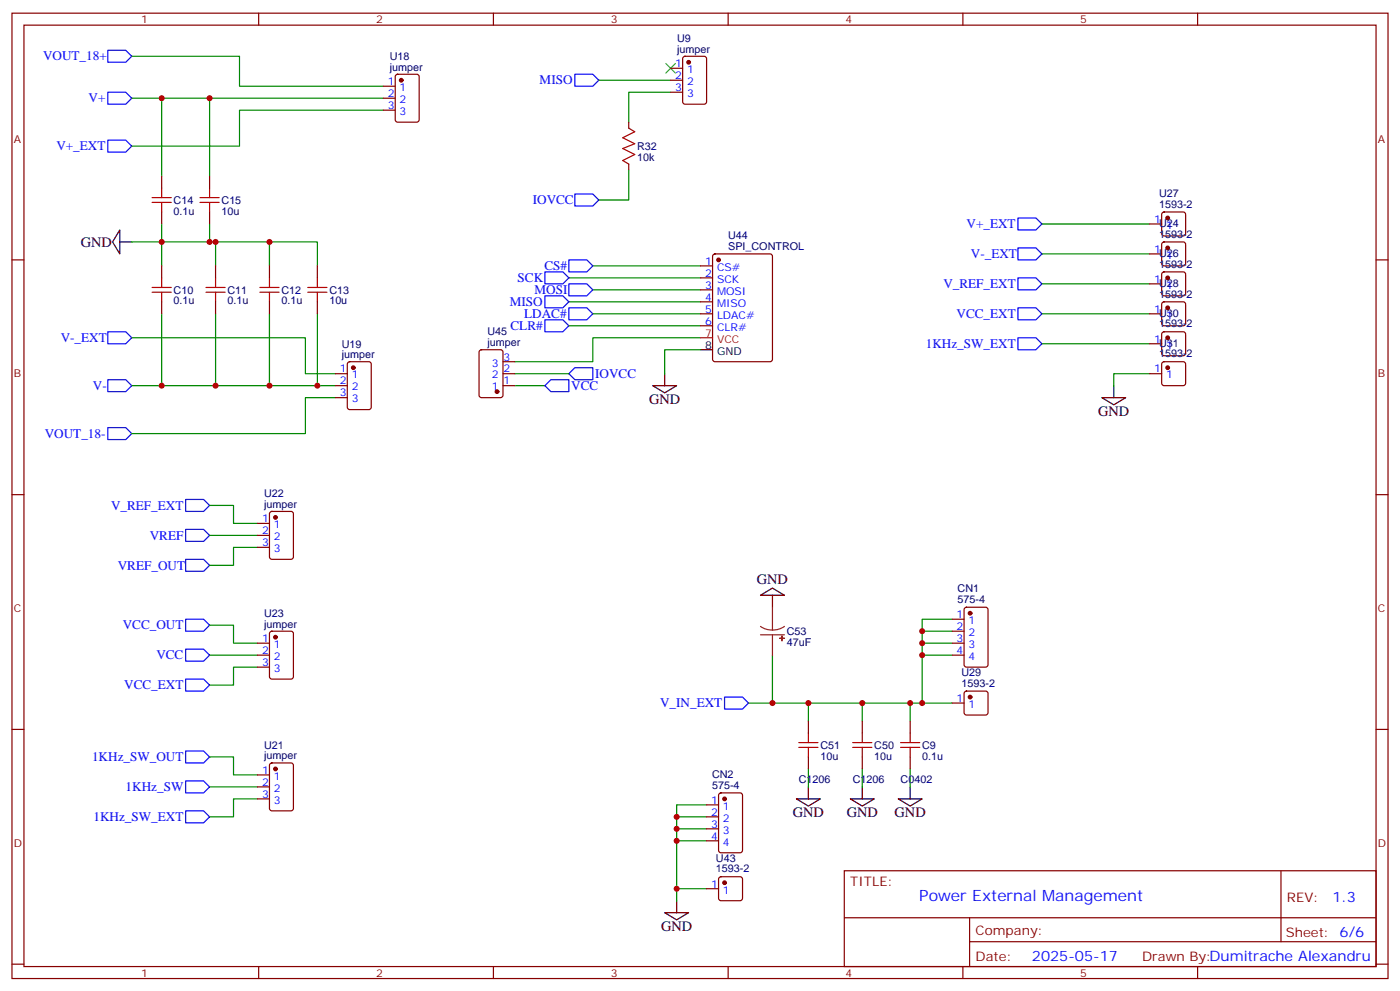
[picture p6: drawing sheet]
<svg xmlns="http://www.w3.org/2000/svg" width="412mm" height="292mm" viewBox="0 0 412 292" stroke-linecap="round" stroke-linejoin="round" font-family="sans-serif">
<g fill="none" stroke="#870000" stroke-width=".35">
<path d="M3.5 3.9h405.4v284.3h-405.4zM7.1 7.4h398.2v277.3h-398.2zM76.2 3.9v3.5M145.3 3.9v3.5M201.3 16.8l.5-.2h5.6l.7 .4v13l-.4 .6-5.9 .1-.7-.5v-12.9zM214.5 3.9v3.5M283.6 3.9v3.5M352.8 3.9v3.5M112.9 25.4h3.5M112.9 28.9h3.5M112.9 32.5h3.5M116.7 22.1l.4-.2h5.7l.6 .4 .1 13-.5 .6-5.9 .1-.6-.5-.1-12.9z"/>
<path d="M185.2 36v1.7M197.6 20.1h3.5M197.6 23.6h3.5M197.6 27.2h3.5M47.6 51.9v3.5M61.7 51.9v3.5M185.2 48.3v1.8M3.5 76.6h3.6M47.6 62.4v3.6M47.6 78.3v3.5M61.7 62.4v3.6M63.5 78.3v3.5"/>
<path d="M79.4 78.3v3.5M93.5 78.3v3.5M206.4 78.3h3.5M210.1 75l.5-.2h16.2l.7 .4v30.6l-.4 .7h-16.5l-.6-.4-.1-30.6zM338.7 66h3.5M338.7 74.8h3.5M342.4 62.6l.5-.2h5.6l.5 .2 .2 .5v5.7l-.2 .5-.5 .2h-5.6l-.5-.2-.2-.5v-5.7zM342.4 71.5l.5-.2h5.6l.5 .2 .2 .5v5.6l-.2 .5-.5 .2h-5.6l-.5-.2-.2-.5v-5.6zM405.3 76.6h3.6M47.6 88.9v3.5M63.5 88.9v3.5M79.4 88.9v3.5"/>
<path d="M93.5 88.9v3.5M206.4 92.4h3.5M206.4 81.8h3.5M206.4 85.4h3.5M206.4 88.9h3.5M206.4 96h3.5M338.7 83.6h3.5M338.7 92.4h3.5M342.4 80.3l.5-.2h5.6l.5 .2 .2 .5v5.6l-.2 .5-.5 .2h-5.6l-.5-.2-.2-.5v-5.6zM342.4 89.1l.5-.2h5.6l.5 .2 .2 .5v5.7l-.2 .4-.5 .3h-5.6l-.5-.3-.2-.4v-5.7zM342.4 97.9l.5-.2h5.6l.5 .2 .2 .5v5.7l-.2 .5-.5 .2h-5.6l-.5-.3-.2-.4v-5.7zM98.8 110.1h3.5"/>
<path d="M98.8 113.6h3.5M98.8 117.1h3.5M102.5 106.7l.5-.2h5.7l.6 .5 .1 12.9-.5 .7-5.9 .1-.6-.5-.1-13zM141.3 103.2l.5-.2h5.7l.6 .4 .1 13-.5 .7h-5.9l-.6-.4-.1-13zM148.2 110.1h3.5M148.2 113.6h3.5M148.2 106.5h3.5M338.7 110.1h3.5M338.7 101.2h3.5M342.4 106.7l.5-.2h5.6l.5 .2 .2 .5v5.7l-.2 .5-.5 .2h-5.6l-.5-.2-.2-.5v-5.7zM3.5 145.7h3.6M75.8 154.2h3.6"/>
<path d="M75.8 157.7h3.6M79.6 150.8l.5-.2h5.6l.7 .5v12.9l-.4 .7h-5.9l-.7-.4v-13zM405.3 145.7h3.6M75.8 161.2h3.6M284.2 179.1l.5-.2h5.6l.7 .4v16.5l-.4 .6-5.9 .1-.7-.5v-16.4zM75.8 189.4h3.6M75.8 193h3.6M75.8 196.5h3.6M79.6 186.1l.5-.2h5.6l.7 .4v13l-.4 .7h-5.9l-.7-.4v-13zM280.5 189.4h3.5M280.5 193h3.5M280.5 182.4h3.5"/>
<path d="M280.5 185.9h3.5M3.5 214.8h3.6M238.1 212.4v3.5M254 212.4v3.5M268.1 212.4v3.5M280.5 207.1h3.5M284.2 203.8l.5-.2h5.6l.5 .2 .2 .5v5.6l-.2 .5-.5 .2h-5.6l-.5-.2-.2-.5v-5.6zM405.3 214.8h3.6M75.8 228.2h3.6M75.8 231.8h3.6M75.8 235.3h3.6M79.6 224.9l.5-.2h5.6l.7 .5v12.9l-.4 .7h-5.9l-.7-.4v-13z"/>
<path d="M208.1 237.1h3.6M211.9 233.7l.5-.2h5.6l.7 .5v16.5l-.4 .6-5.9 .1-.7-.5v-16.5zM238.1 223v3.5M254 223v3.5M268.1 223v3.5M208.1 240.6h3.6M208.1 244.1h3.6M208.1 247.7h3.6M211.9 258.4l.5-.2h5.6l.5 .2 .2 .5v5.7l-.2 .5-.5 .2h-5.6l-.5-.2-.2-.5v-5.7zM248.7 256.5h156.6v28.2h-156.6zM377.3 256.5v20.9M208.1 261.8h3.6"/>
<path d="M248.7 270.3h156.5M285.6 277.4h119.6M285.6 270.3v14.1M3.5 284h3.6M76.2 284.7v3.5M145.3 284.7v3.5M214.5 284.7v3.5M283.6 284.7v3.5M352.8 284.7v3.5M405.3 284h3.6"/>
</g>
<g fill="none" stroke="#00f" stroke-width=".35">
<path d="M31.7 14.8h5.3l1.8 1.8-1.8 1.7h-5.3zM31.7 27.2h5.3l1.8 1.7-1.8 1.8h-5.3zM169.3 21.9h5.3l1.8 1.7-1.8 1.8h-5.3zM31.7 41.3h5.3l1.8 1.7-1.8 1.8h-5.3zM169.3 57.2h5.3l1.8 1.7-1.8 1.8h-5.3zM167.6 76.6h5.3l1.7 1.7-1.7 1.8h-5.3zM299.9 64.2h5.3l1.7 1.8-1.7 1.7h-5.3zM299.9 73h5.3l1.7 1.8-1.7 1.8h-5.3zM31.7 97.7h5.3l1.8 1.8-1.8 1.7h-5.3zM160.5 87.1h5.3l1.8 1.8-1.8 1.8h-5.3zM160.5 80.1h5.3l1.8 1.7-1.8 1.8h-5.3zM160.5 94.2h5.3l1.8 1.8-1.8 1.7h-5.3z"/>
<path d="M167.6 83.6h5.3l1.7 1.8-1.7 1.7h-5.3zM167.6 90.7h5.3l1.7 1.7-1.7 1.8h-5.3zM299.9 81.8h5.3l1.7 1.8-1.7 1.8h-5.3zM299.9 90.7h5.3l1.7 1.7-1.7 1.8h-5.3zM299.9 99.5h5.3l1.7 1.7-1.7 1.8h-5.3zM31.7 111.8h5.3l1.8 1.8-1.8 1.8h-5.3zM160.5 113.6l1.8-1.8h5.3v3.6h-5.3zM167.6 110.1l1.7-1.8h5.3v3.5h-5.3zM31.7 125.9h5.3l1.8 1.8-1.8 1.8h-5.3zM54.7 147.1h5.3l1.7 1.8-1.7 1.7h-5.3zM54.7 155.9h5.3l1.7 1.8-1.7 1.8h-5.3zM54.7 164.7h5.3l1.7 1.8-1.7 1.8h-5.3z"/>
<path d="M54.7 182.4h5.3l1.7 1.8-1.7 1.7h-5.3zM54.7 191.2h5.3l1.7 1.8-1.7 1.7h-5.3zM54.7 200h5.3l1.7 1.8-1.7 1.8h-5.3zM213.4 205.3h5.3l1.8 1.8-1.8 1.7h-5.3zM54.7 230h5.3l1.7 1.8-1.7 1.7h-5.3zM54.7 221.2h5.3l1.7 1.8-1.7 1.7h-5.3zM54.7 238.8h5.3l1.7 1.8-1.7 1.8h-5.3z"/>
</g>
<g fill="none" stroke="#000" stroke-width=".35">
<path d="M35.3 67.7v7.1l-2.1-3.5zM35.3 71.3h3.5M192.3 113.6h7l-3.5 2.1zM195.8 110.1v3.5M206.4 103h3.5M324.6 117.1h7l-3.5 2.1zM328.1 113.6v3.5M224 175.3l3.5-2.1 3.6 2.1zM227.5 175.3v3.6M234.6 235.3h7.1l-3.6 2.1zM238.1 231.8v3.5M250.5 235.3h7l-3.5 2.1z"/>
<path d="M254 231.8v3.5M264.6 235.3h7l-3.5 2.1zM268.1 231.8v3.5M195.8 268.8h7l-3.5 2.1zM199.3 265.3v3.5"/>
</g>
<g fill="none" stroke="#008700" stroke-width=".35">
<path d="M38.8 16.6h31.8v8.8h42.3M38.8 28.9h74.1M47.6 28.9v23M61.7 28.9v23M112.9 32.5h-42.3v10.5h-31.8M176.4 23.6h21.2M197.6 27.2h-12.4v8.8M185.2 50.1v8.8h-8.8M47.6 66v5.3h-8.8M61.7 66v5.3h-14.1v7M61.7 71.3h1.8v7M63.5 71.3h15.9v7"/>
<path d="M79.4 71.3h14.1v7M174.6 78.3h31.8M306.9 66h31.8M306.9 74.8h31.8M38.8 99.5h51.2v10.6h8.8M47.6 92.4v21.2M63.5 92.4v21.2M79.4 92.4v21.2M93.5 92.4v21.2M167.6 88.9h38.8M167.6 81.8h38.8M167.6 96h38.8"/>
<path d="M174.6 92.4h31.8M174.6 85.4h31.8M206.4 99.5h-31.8v7h-22.9M306.9 83.6h31.8M306.9 92.4h31.8M38.8 113.6h60M98.8 117.1h-8.8v10.6h-51.2M151.7 113.6h8.8M151.7 110.1h15.9M206.4 103h-10.6v7.1M306.9 101.2h31.8M338.7 110.1h-10.6v3.5"/>
<path d="M61.7 148.9h7.1v5.3h7M61.7 157.7h14.1M75.8 161.2h-7v5.3h-7.1M61.7 184.2h7.1v5.2h7M61.7 193h14.1M75.8 196.5h-7v5.3h-7.1M227.5 193v14.1M271.6 193h8.9M271.6 185.9h8.9M271.6 189.4h8.9M280.5 182.4h-8.9v24.7M220.5 207.1h60"/>
<path d="M238.1 207.1v5.3M254 207.1v5.3M268.1 207.1v5.3M61.7 223h7.1v5.2h7M61.7 231.8h14.1M75.8 235.3h-7v5.3h-7.1M208.1 237.1h-8.8v3.5M238.1 226.5v5.3M254 226.5v5.3M268.1 226.5v5.3M208.1 247.7h-8.8v14.1M208.1 244.1h-8.8v3.6"/>
<path d="M208.1 240.6h-8.8v3.5M208.1 261.8h-8.8v3.5"/>
</g>
<path d="M196.1 18.7l2.9 2.8M199 18.7l-2.9 2.8" fill="none" stroke="#3c3" stroke-width=".35"/>
<g fill="none" stroke="#a10000" stroke-width=".35">
<path d="M185.2 37.7l1.8 1.1-3.6 1.8 3.6 1.7-3.6 1.4 3.6 1.8-3.6 1.8 1.8 1M44.8 59.6h5.6M44.8 58.2h5.6M47.6 55.4v2.8M47.6 59.6v2.8M58.9 59.6h5.7M58.9 58.2h5.7M61.7 55.4v2.8M61.7 59.6v2.8M44.8 84.7h5.6M44.8 86.1h5.6M47.6 81.8v2.9"/>
<path d="M47.6 86.1v2.8M60.7 84.7h5.6M60.7 86.1h5.6M63.5 81.8v2.9M63.5 86.1v2.8M76.6 84.7h5.6M76.6 86.1h5.6M79.4 81.8v2.9M79.4 86.1v2.8M90.7 84.7h5.6M90.7 86.1h5.6M93.5 81.8v2.9"/>
<path d="M93.5 86.1v2.8M235.3 218.7h5.6M238.1 215.9v2.8M251.2 218.7h5.6M254 215.9v2.8M265.3 218.7h5.6M268.1 215.9v2.8M235.3 220.1h5.6M238.1 220.1v2.9M251.2 220.1h5.6M254 220.1v2.9M265.3 220.1h5.6"/>
<path d="M268.1 220.1v2.9"/>
</g>
<g fill="#870000" stroke="#870000" stroke-width=".35">
<circle cx="118.2" cy="23.6" r=".53"/>
<circle cx="104.1" cy="108.3" r=".53"/>
<circle cx="81.1" cy="152.4" r=".53"/>
<circle cx="81.1" cy="187.7" r=".53"/>
<circle cx="81.1" cy="226.5" r=".53"/>
<circle cx="344" cy="64.2" r=".53"/>
<circle cx="344" cy="73" r=".53"/>
<circle cx="344" cy="81.8" r=".53"/>
<circle cx="344" cy="90.7" r=".53"/>
<circle cx="285.7" cy="205.3" r=".53"/>
<circle cx="344" cy="99.5" r=".53"/>
<circle cx="344" cy="108.3" r=".53"/>
<circle cx="213.4" cy="260" r=".53"/>
<circle cx="285.7" cy="180.6" r=".53"/>
<circle cx="211.7" cy="76.6" r=".53"/>
<circle cx="146.4" cy="115.4" r=".53"/>
<circle cx="213.4" cy="235.3" r=".53"/>
<circle cx="202.8" cy="18.3" r=".53"/>
</g>
<path d="M206.4 99.5h3.5" fill="none" stroke="#f00" stroke-width=".35"/>
<path d="M227.5 178.9v6.7M224 184.5l1.7 .8 1.8 .3M224 187h7.1M227.5 187v6M231.1 184.5l-1.7 .8-1.9 .3" fill="none" stroke="#8c2424" stroke-width=".35"/>
<g fill="#8c2424" stroke="#8c2424" stroke-width=".35">
<path d="M229.7 188h1.4z"/>
<path d="M230.3 187.3l.1 1.4z"/>
</g>
<g fill="#c00">
<circle cx="61.7" cy="28.9" r=".88"/>
<circle cx="47.6" cy="28.9" r=".88"/>
<circle cx="47.6" cy="71.3" r=".88"/>
<circle cx="61.7" cy="71.3" r=".88"/>
<circle cx="63.5" cy="71.3" r=".88"/>
<circle cx="79.4" cy="71.3" r=".88"/>
<circle cx="47.6" cy="113.6" r=".88"/>
<circle cx="63.5" cy="113.6" r=".88"/>
<circle cx="79.4" cy="113.6" r=".88"/>
<circle cx="93.5" cy="113.6" r=".88"/>
<circle cx="238.1" cy="207.1" r=".88"/>
<circle cx="254" cy="207.1" r=".88"/>
<circle cx="268.1" cy="207.1" r=".88"/>
<circle cx="271.6" cy="207.1" r=".88"/>
<circle cx="271.6" cy="185.9" r=".88"/>
<circle cx="271.6" cy="189.4" r=".88"/>
<circle cx="271.6" cy="193" r=".88"/>
<circle cx="199.3" cy="261.8" r=".88"/>
<circle cx="199.3" cy="247.6" r=".88"/>
<circle cx="199.3" cy="244.1" r=".88"/>
<circle cx="199.3" cy="240.6" r=".88"/>
<circle cx="227.5" cy="207.1" r=".88"/>
</g>
<text font-size="4.6" fill="#00f" x="270.8" y="265.5">Power External Management</text>
<g font-size="4.2">
<text x="23.8" y="72.7">GND</text>
<text x="191.2" y="118.9">GND</text>
<text x="323.5" y="122.4">GND</text>
<text x="223" y="172.1">GND</text>
<text x="233.5" y="240.6">GND</text>
<text x="249.4" y="240.6">GND</text>
<text x="263.5" y="240.6">GND</text>
<text x="194.7" y="274.1">GND</text>
</g>
<g font-size="4.2" fill="#00f">
<text x="392.5" y="265.7">1.3</text>
<text x="304" y="283.1">2025-05-17</text>
</g>
<g font-size="3.9" fill="#00f">
<text x="12.7" y="17.8">VOUT_18+</text>
<text x="159" y="24.9">MISO</text>
<text x="26.1" y="30.1">V+</text>
<text x="16.6" y="44.3">V+_EXT</text>
<text x="156.9" y="60.2">IOVCC</text>
<text x="284.7" y="67.2">V+_EXT</text>
<text x="286" y="76.1">V-_EXT</text>
<text x="152.5" y="83.1">SCK</text>
<text x="160.4" y="79.6">CS#</text>
<text x="157.5" y="86.6">MOSI</text>
<text x="277.9" y="84.9">V_REF_EXT</text>
<text x="150.1" y="90.2">MISO</text>
<text x="154.4" y="93.7">LDAC#</text>
<text x="281.8" y="93.7">VCC_EXT</text>
<text x="17.9" y="100.8">V-_EXT</text>
<text x="150.4" y="97.2">CLR#</text>
<text x="272.7" y="102.5">1KHz_SW_EXT</text>
<text x="175.3" y="111.3">IOVCC</text>
<text x="27.4" y="114.9">V-</text>
<text x="168.3" y="114.9">VCC</text>
<text x="13.2" y="129">VOUT_18-</text>
<text x="32.7" y="150.1">V_REF_EXT</text>
<text x="44.1" y="158.9">VREF</text>
<text x="34.7" y="167.7">VREF_OUT</text>
<text x="36.2" y="185.4">VCC_OUT</text>
<text x="46.1" y="194.2">VCC</text>
<text x="36.6" y="203">VCC_EXT</text>
<text x="194.4" y="208.3">V_IN_EXT</text>
<text x="27.1" y="224.2">1KHz_SW_OUT</text>
<text x="37" y="233">1KHz_SW</text>
<text x="27.5" y="241.8">1KHz_SW_EXT</text>
</g>
<g font-size="3.9" fill="#800">
<text x="250.5" y="261.1">TITLE:</text>
<text x="379.1" y="265.7">REV:</text>
<text x="287.4" y="275.3">Company:</text>
<text x="378.7" y="275.9">Sheet: 6/6</text>
<text x="287.4" y="282.9">Date:</text>
<text x="336.4" y="283">Drawn By:Dumitrache Alexandru</text>
</g>
<g font-size="3.2" fill="#800">
<text x="41.6" y="6.9">1</text>
<text x="110.8" y="6.9">2</text>
<text x="179.9" y="6.9">3</text>
<text x="249.1" y="6.9">4</text>
<text x="318.2" y="6.9">5</text>
<text x="4.1" y="42">A</text>
<text x="405.9" y="42">A</text>
<text x="4.1" y="111.1">B</text>
<text x="405.9" y="111.1">B</text>
<text x="4.1" y="180.3">C</text>
<text x="405.9" y="180.3">C</text>
<text x="4.1" y="249.4">D</text>
<text x="405.9" y="249.4">D</text>
<text x="41.6" y="287.7">1</text>
<text x="110.8" y="287.7">2</text>
<text x="179.9" y="287.7">3</text>
<text x="249.1" y="287.7">4</text>
<text x="318.2" y="287.7">5</text>
</g>
<g font-size="3.2" fill="#000080">
<text x="114.8" y="17.7">U18</text>
<text x="199.5" y="15.5">jumper</text>
<text x="199.5" y="12.4">U9</text>
<text x="114.8" y="20.8">jumper</text>
<text x="187.7" y="47.3">10k</text>
<text x="187.7" y="44.2">R32</text>
<text x="341.4" y="58.1">U27</text>
<text x="51.2" y="63.2">0.1u</text>
<text x="51.2" y="60.1">C14</text>
<text x="65.3" y="63.2">10u</text>
<text x="65.3" y="60.1">C15</text>
<text x="341.4" y="61.2">1593-2</text>
<text x="214.5" y="70.4">U44</text>
<text x="341.4" y="70">1593-2</text>
<text x="341.4" y="67">U24</text>
<text x="214.5" y="73.6">SPI_CONTROL</text>
<text x="341.4" y="75.8">U26</text>
<text x="341.4" y="78.8">1593-2</text>
<text x="51.2" y="89.7">0.1u</text>
<text x="51.2" y="86.5">C10</text>
<text x="67" y="89.7">0.1u</text>
<text x="67" y="86.5">C11</text>
<text x="82.9" y="89.7">0.1u</text>
<text x="82.9" y="86.5">C12</text>
<text x="97" y="89.7">10u</text>
<text x="97" y="86.5">C13</text>
<text x="341.4" y="87.6">1593-2</text>
<text x="341.4" y="84.6">U28</text>
<text x="341.4" y="93.4">U30</text>
<text x="143.6" y="102">jumper</text>
<text x="143.6" y="98.8">U45</text>
<text x="341.4" y="96.4">1593-2</text>
<text x="100.7" y="105.5">jumper</text>
<text x="100.7" y="102.4">U19</text>
<text x="341.4" y="105.3">1593-2</text>
<text x="341.4" y="102.2">U31</text>
<text x="77.8" y="149.6">jumper</text>
<text x="77.8" y="146.5">U22</text>
<text x="282.1" y="177.7">575-4</text>
<text x="282.1" y="174.5">CN1</text>
<text x="77.8" y="184.9">jumper</text>
<text x="77.8" y="181.8">U23</text>
<text x="231.8" y="190.2">47uF</text>
<text x="231.8" y="187.1">C53</text>
<text x="283.2" y="202.3">1593-2</text>
<text x="283.2" y="199.2">U29</text>
<text x="77.8" y="220.6">U21</text>
<text x="241.7" y="220.6">C51</text>
<text x="257.5" y="220.6">C50</text>
<text x="271.6" y="220.6">C9</text>
<text x="77.8" y="223.7">jumper</text>
<text x="241.7" y="223.7">10u</text>
<text x="257.5" y="223.7">10u</text>
<text x="271.6" y="223.7">0.1u</text>
<text x="209.8" y="232.4">575-4</text>
<text x="209.8" y="229.2">CN2</text>
<text x="235.3" y="230.7">C1206</text>
<text x="251.2" y="230.7">C1206</text>
<text x="265.3" y="230.7">C0402</text>
<text x="210.9" y="257">1593-2</text>
<text x="210.9" y="253.9">U43</text>
</g>
<g font-size="3.2" fill="#00f">
<text x="198.9" y="19.8">1</text>
<text x="198.9" y="23.3">2</text>
<text x="202.4" y="21.5">1</text>
<text x="114.2" y="25">1</text>
<text x="114.2" y="28.6">2</text>
<text x="117.7" y="26.8">1</text>
<text x="198.9" y="26.8">3</text>
<text x="202.4" y="25">2</text>
<text x="202.4" y="28.6">3</text>
<text x="114.2" y="32.1">3</text>
<text x="117.7" y="30.3">2</text>
<text x="117.7" y="33.9">3</text>
<text x="340" y="65.6">1</text>
<text x="343.5" y="67.4">1</text>
<text x="207.7" y="78">1</text>
<text x="340" y="74.4">1</text>
<text x="343.5" y="76.2">1</text>
<text x="207.7" y="81.5">2</text>
<text x="211.2" y="79.7">CS#</text>
<text x="211.2" y="83.3">SCK</text>
<text x="340" y="83.3">1</text>
<text x="207.7" y="85">3</text>
<text x="207.7" y="88.5">4</text>
<text x="211.2" y="86.8">MOSI</text>
<text x="343.5" y="85">1</text>
<text x="207.7" y="92.1">5</text>
<text x="207.7" y="95.6">6</text>
<text x="211.2" y="90.3">MISO</text>
<text x="211.2" y="93.8">LDAC#</text>
<text x="340" y="92.1">1</text>
<text x="343.5" y="93.8">1</text>
<text x="211.2" y="97.4">CLR#</text>
<text x="340" y="100.9">1</text>
<text x="144.8" y="108">3</text>
<text x="148.3" y="106.2">3</text>
<text x="343.5" y="102.7">1</text>
<text x="100.1" y="109.7">1</text>
<text x="100.1" y="113.2">2</text>
<text x="103.6" y="111.5">1</text>
<text x="144.8" y="111.5">2</text>
<text x="148.3" y="113.2">1</text>
<text x="148.3" y="109.7">2</text>
<text x="340" y="109.7">1</text>
<text x="343.5" y="111.5">1</text>
<text x="100.1" y="116.8">3</text>
<text x="103.6" y="115">2</text>
<text x="103.6" y="118.5">3</text>
<text x="144.8" y="115">1</text>
<text x="77.2" y="153.8">1</text>
<text x="80.7" y="155.6">1</text>
<text x="77.2" y="157.3">2</text>
<text x="77.2" y="160.9">3</text>
<text x="80.7" y="159.1">2</text>
<text x="80.7" y="162.6">3</text>
<text x="281.8" y="182">1</text>
<text x="281.8" y="185.6">2</text>
<text x="285.3" y="183.8">1</text>
<text x="77.2" y="189.1">1</text>
<text x="80.7" y="190.9">1</text>
<text x="281.8" y="189.1">3</text>
<text x="285.3" y="187.3">2</text>
<text x="285.3" y="190.9">3</text>
<text x="77.2" y="192.6">2</text>
<text x="77.2" y="196.1">3</text>
<text x="80.7" y="194.4">2</text>
<text x="80.7" y="197.9">3</text>
<text x="281.8" y="192.6">4</text>
<text x="285.3" y="194.4">4</text>
<text x="281.8" y="206.7">1</text>
<text x="285.3" y="208.5">1</text>
<text x="77.2" y="227.9">1</text>
<text x="77.2" y="231.4">2</text>
<text x="80.7" y="229.7">1</text>
<text x="80.7" y="233.2">2</text>
<text x="77.2" y="235">3</text>
<text x="80.7" y="236.7">3</text>
<text x="209.5" y="236.7">1</text>
<text x="213" y="238.5">1</text>
<text x="209.5" y="240.2">2</text>
<text x="209.5" y="243.8">3</text>
<text x="213" y="242">2</text>
<text x="213" y="245.5">3</text>
<text x="209.5" y="247.3">4</text>
<text x="213" y="249.1">4</text>
<text x="209.5" y="261.4">1</text>
<text x="213" y="263.2">1</text>
</g>
<g font-size="3.2" fill="#f00">
<text x="207.7" y="99.1">7</text>
<text x="211.2" y="100.9">VCC</text>
</g>
<g font-size="3.2">
<text x="207.7" y="102.7">8</text>
<text x="211.2" y="104.4">GND</text>
</g>
</svg>
